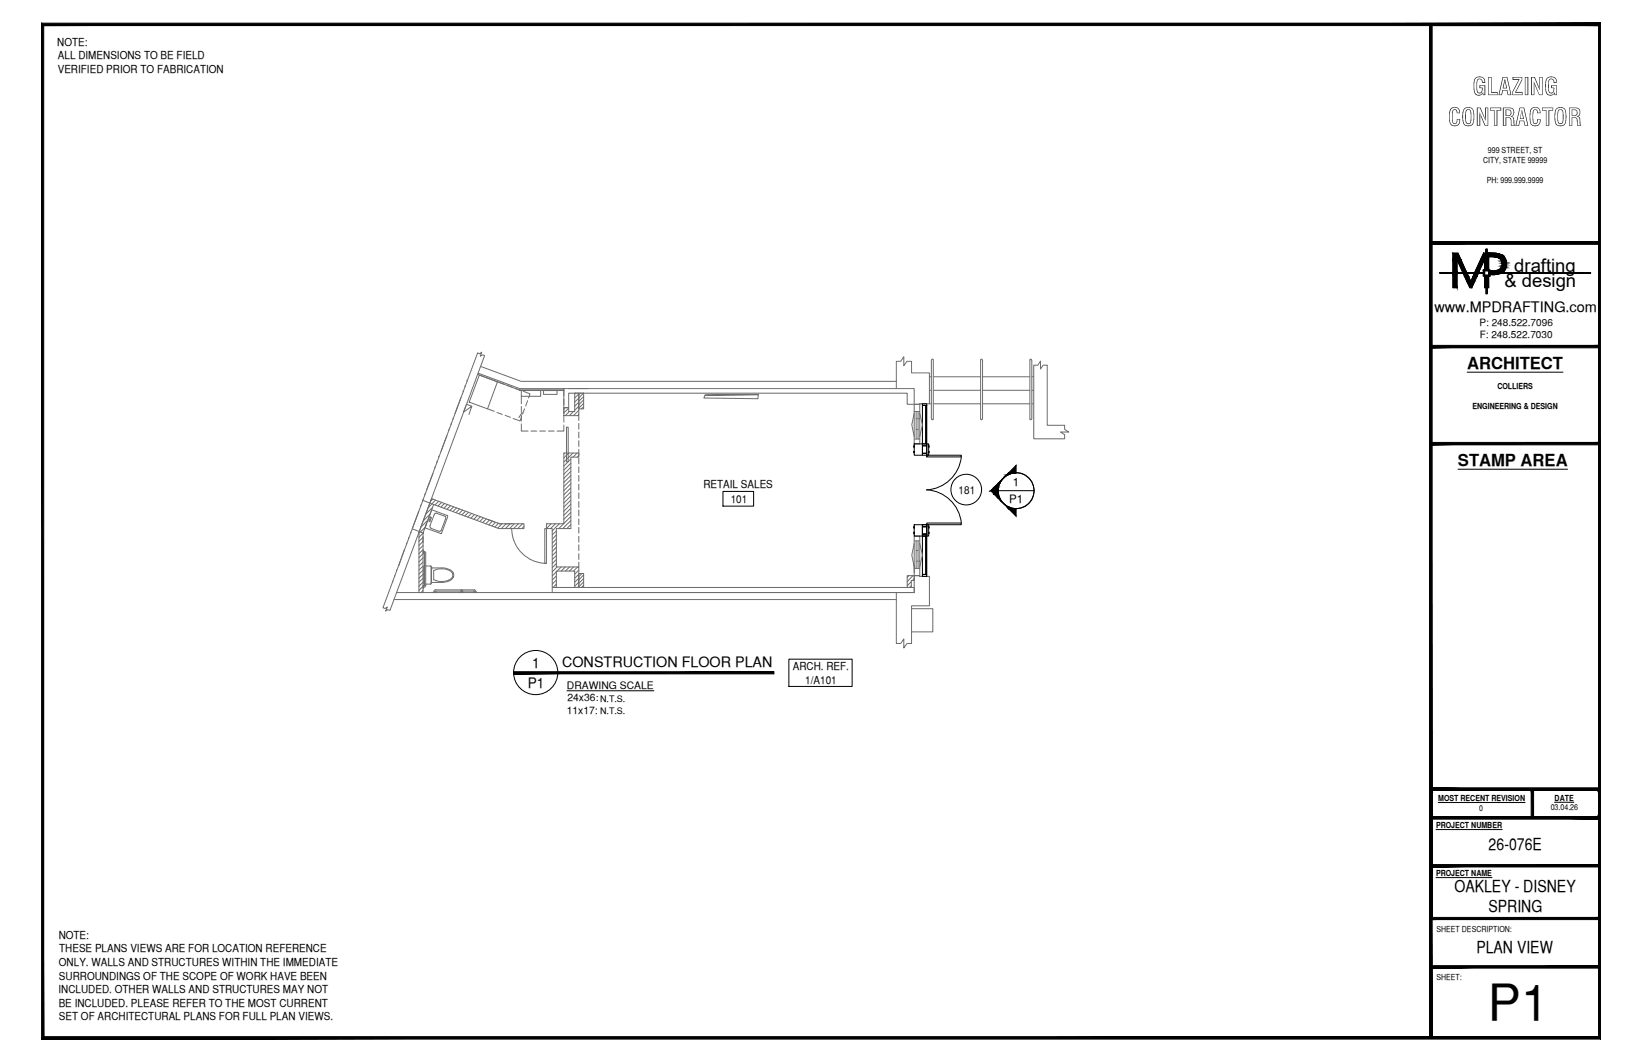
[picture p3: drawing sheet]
<svg xmlns="http://www.w3.org/2000/svg" width="432mm" height="279mm" viewBox="0 0 432 279" stroke-linecap="round" stroke-linejoin="round" font-family="sans-serif">
<!-- layer: LIGHT_2 -->
<g fill="none" stroke="#6c6c6c" stroke-width=".26">
<path d="M125.6 98.5l11 4.1h11.7M125.6 92.8l.5 .3 .6-.5-.4 1.1 .6-.4 .5 .2-24.8 67.1-.6-.2-.6 .4 .5-1.1-.6 .4-.6-.2zM125.7 98.2l11 4h103.7v4.2h-1.8v-3h-89.1v3.9h-1.2v-5.1M126 98.7l4.8 1.8-2.6 7.1-4.8-1.8zM126.4 96.4l10.6 3.9h98.7M244.4 99.1h.5M244.9 94.7v15.5M245 94.7l.2-.2 .2 .2v15.5M245.4 99.1h12.5M258.3 94.7l-.2-.2-.2 .2v15.5M258.4 99.1h12.4M258.4 94.7v15.5"/>
<path d="M271.3 94.7l-.3-.2-.2 .2v15.5M271.3 99.1h.5M271.3 94.7v15.5M271.8 96.1h1.1l.7-1.1v2.1l.7-1h1.1v15.8h4.6v1.1l1.1 .7h-2.2l1.1 .7v1h-8.2zM117.5 114.6l-1.5 4.2M118 113.2h.1M118.6 111.7h.1M119.1 110.3h.1M121.2 104.6l-1.6 4.2M121.8 103.1h.1M122.3 101.7h.1M122.8 100.3h.1"/>
<path d="M124.1 106.9l-2.2 1.6 .8-2.1 1.4 .5-.8 2.1M128.2 107.6l1.8 .6M130.7 108.5l1.4 .5M130.8 100.5l1.8 .6M132.8 109.3l1.4 .5M133.3 101.3l1.4 .6M135.4 102.2l1.5 .5M137.1 102.7v1.6h5.1v-1.6M137.1 111.5v1.9h1.8M137.1 104.3v1.9M137.1 106.9v1.6M137.1 109.2v1.5"/>
<path d="M137.2 109.7l-.4 1-1.9-.6M137.3 108.5l-.8 1.4M137.6 102.9l1.8 .7-.4 1.1M137.9 107.6l-.5 1.4M138.7 105.4l-.5 1.4M139.6 113.4h1.6M141.9 113.4h1.5M142.9 102.7h3.6v1.1h-3.6zM144.2 113.4h1.5M148.3 102.6h-11.7l11.7 .1M148.3 111.8v1.6h-1.8M148.3 119.2h3.9v1.1h-2.1v18.8h-3.8v10.1h5.9v5.4h-1.1v-4.4h-4.8v4.4h-1.1v-15.5h-1.5v-1.3h4.6z"/>
<path d="M148.3 102.6v1.6M148.3 105v1.5M148.3 107.3v1.5M148.3 109.5v1.6M148.5 119.2l-.2 .2M148.6 107.3l-.3 .3M149 112.4h.4v9.1h-.4zM149.5 102.2h5.1M149.5 107.4l-1.2 1.2M149.6 119.2l-1.3 1.3M149.7 108.3l-1 1M150.7 119.2l-2.4 2.3"/>
<path d="M150.8 108.3l-1.1 1M151.1 103.4h1.1v5.9h-3.9v-2h1.2v1h1.6zM151.3 103.4l-.2 .2M151.8 119.2l-1.1 1.1M152.2 107.9l-1.4 1.4M152.2 109l-.3 .3M152.2 103.4h1.3v4.2h-1.3zM152.2 103.6l-1.1 1.1M152.2 105.8l-1.1 1.1M152.2 106.9l-1.1 1M152.2 119.8l-.4 .5M152.2 109.3v1.3"/>
<path d="M152.2 111.4v1.5M152.2 113.7v1.5M152.2 116v1.5M152.2 118.2v1.6M152.5 103.4l-.3 .4M153.4 103.4l-2.3 2.4M153.5 104.3l-1.3 1.3M153.5 105.2l-1.3 1.3M153.5 106.1l-1.3 1.3M153.5 107l-.6 .6M199.4 103.8l-14 .1 14-.1-.1 1.1-14.2-.2 .3-.8M235.7 102.2v-7.1h1.2l.8-1.2v2.3l.8-1.1h1.2v3h4.7v8.1l-4 .2"/>
<path d="M240.4 108.7l-.6 3.1 .6 3.1M240.4 108.3h1.5v8.5h-1.5zM240.4 106.4h1.5v1.9h-1.5zM240.4 115.5h1.5M240.9 108.3v7.2M240.9 113h.5M240.9 110.2h.5M241.4 108.3v7.2M241.8 106.2h1.1M241.9 108.7l.7 3.1-.7 3.1M244.4 106.2h.5M244.4 102.7h.5"/>
<path d="M245 110.2l.2 .2 .2-.2M245.4 106.2h12.5M245.4 102.7h12.5M257.9 110.2l.2 .2 .2-.2M258.4 106.2h12.4M258.4 102.7h12.4M270.8 110.2l.2 .2 .3-.2M271.3 106.2h.5M271.3 102.7h.5M108.4 139.1l2.8 1.1M110.1 134.6l-1.6 4.2M110.6 133.2h.1"/>
<path d="M111.2 131.7h.1M111.2 131.6l2.8 1.1M111.7 130.2h.1M111.9 138.6l-1.7 1.7M112.1 137.9l-.5 1.4M112.5 136.9l-1.8 1.8M113.2 136l.3 .1-.5 1.2-.2-.1zM113.2 135.2l-1.9 1.8M113.3 139l2.1 .8h.4l.3-.4M113.5 131.2l17.9 6.6h6.4v1.3h-6.6l-17.2-6.4-2.7 7.5v15.7h-1.1v-15.9zM113.8 131.3l-.6 .6M113.8 133.5l-1.8 1.8"/>
<path d="M113.9 124.6l-1.7 4.2M114.2 135.4l-1.1 2.8v.5l.3 .3M114.4 123.1h.1M114.6 131.6l-2 2M114.9 121.7h.1M114.9 135h-.4l-.3 .4M114.9 135.1l1.9 .7M115.4 120.3h.1M115.4 131.9l-1 .9M116.1 132.1l-.9 1.1M116.9 135.8l.3 .3v.4l-1.1 2.9M116.9 132.5l-.9 .9"/>
<path d="M117.6 135.6l-4.1-1.5-1.7 4.8 4.2 1.5 1.7-4.4M117.6 135.6l.1 .3M117.7 132.7l-.9 1M118.5 133l-1 1M119.3 133.3l-1 1M120.1 133.6l-1 1M120.8 133.9l-.9 1M121.7 134.2l-1.1 1M122.4 134.5l-.9 .9M123.2 134.7l-1 1.1M124 135.1l-1 .9M124.8 135.4l-1 .9"/>
<path d="M125.5 135.6l-.9 1.1M126.4 136l-1.1 .9M127.1 136.2l-.9 1M127.9 136.5l-1 1M128.3 136.7l1.7 .7M128.7 136.8l-.9 1M129.5 137.1l-1 1M130.3 137.4l-1 1M130.8 137.6l1.2 .2-1.1 1.1M131.1 137.7l-1 1M132.8 137.8h1.9M133.1 137.8l-1.3 1.3"/>
<path d="M134.2 137.8l-1.3 1.3M134.6 139.1l.2 2.1 .5 1.4a8.9 8.9 0 0 0 8.4 5.6M135.3 137.8l-1.3 1.3M136.3 137.8l-1.2 1.3M137.4 137.8l-1.3 1.3M137.8 138.5l-.6 .6M143.3 139.1h.4v9.1h-.4zM143.8 137.8l-.1 .2M144.9 137.8l-1.2 1.3M146 137.8l-1.2 1.3M146.3 139.7l-1.1 1M147.1 137.8l-1.9 1.9"/>
<path d="M148.2 137.8l-1.3 1.3M150.1 137l-2.1 2.1M150.1 138l-1 1.1M150.1 133.7l-1.8 1.9M150.1 135.9l-1.8 1.8M150.1 120.8l-1.8 1.8M150.1 121.9l-1.8 1.8M150.1 122.9l-1.8 1.9M150.1 124l-1.8 1.9M150.1 125.1l-1.8 1.8M150.1 126.2l-1.8 1.8M150.1 127.3l-1.8 1.8"/>
<path d="M150.1 128.3l-1.8 1.9M150.1 129.4l-1.8 1.9M150.1 130.5l-1.8 1.8M150.1 131.6l-1.8 1.8M150.1 132.7l-1.8 1.8M150.1 134.8l-1.8 1.9M152.2 120.5v1.5M152.2 122.8v1.5M152.2 125.1v1.5M152.2 127.4v1.5M152.2 129.7v1.5M152.2 132v1.5"/>
<path d="M152.2 134.2v1.5M152.2 136.5v1.5M152.2 138.7v1.6M103.3 153.1h.1M103.6 157.7h132.1M103.8 151.7h.1M104.3 155.9h136.1v-4.5l4 .2v7.8h-4.7v9.9h-1.2l-.8 1.2v-2.4l-.8 1.2h-1.2v-13.4M104.3 150.2h.1M106.4 144.5l-1.6 4.3M106.9 143.1h.1M107.4 141.7h.1M108 140.3h.1"/>
<path d="M111.3 153.9l.1 .8zM111.3 144.8l.1 .9zM111.3 140.3l-1.1 1.1M111.3 142.4l-1.1 1.1M111.3 143.5l-1.1 1.1M111.3 144.6l-1.1 1.1M111.3 145.7l-1.1 1M111.3 148.9l-1.1 1.1M111.3 153.2l-1.1 1M111.3 141.4l-1.1 1M111.3 146.7l-1.1 1.1M111.3 147.8l-1.1 1.1"/>
<path d="M111.3 150l-1.1 1.1M111.3 151.1l-1.1 1M111.3 152.1l-1.1 1.1M111.3 154.2l-1.1 1.1M111.3 155.3l-.6 .6M111.3 141.2v1.5M111.3 140v.4M111.4 145.4l.2 .1M111.4 145.1h.1M111.4 149.2v4.3M111.5 145l.5 .5M111.5 149.1l.2-.2h1.5l.2 .2"/>
<path d="M111.5 153.4l.2 .2M111.6 149v4.7M111.6 145.5v8.5l-.2 .2M111.7 153.7h1.5M112 145.5v8.5l-.3 .4-.3 .1M113.3 149v4.7M113.4 153.4l-.2 .2M113.5 149.4l3.7 .1 1.2 .4 .7 .7 .2 .4-.1 1-1.1 .8-1.5 .4h-3.1M113.5 149.8v-.6v4.3M113.5 149.5h.1M113.5 149.6h.1M113.9 155.8l.8 .1z"/>
<path d="M114 150.1v2.4M114.1 150.1l.7-.3 1.3-.2 1.6 .3a1.43 1.43 0 0 1 1.4 1.3 1.43 1.43 0 0 1-1.3 1.5l-1.1 .3h-1.3l-1.3-.5M114.2 155.7v.1M114.5 155.7v.1M114.6 155.4l-.2 .2M114.6 155.1l-.5 .5M114.6 155.2h10.1M114.6 155.5h6.7M121 155.8l.9 .1zM121.2 155.3l.2-.2 .1 .2M121.3 155.3v.5M121.6 155.3v.5"/>
<path d="M121.6 155.5h3.1M124.5 155.8l.8 .1zM124.6 155.4l.2 .2M124.6 155.1l.5 .5M124.8 155.7v.1M125.2 155.7v.1M145.2 154.6h95.2v1.3h-95.2zM146.3 150.4l-1.1 1.1M146.3 151.5l-1.1 1.1M146.3 153.7l-.9 .9M146.3 140.7l-1.1 1.2M146.3 141.8l-1.1 1.1"/>
<path d="M146.3 142.9l-1.1 1.1M146.3 144l-1.1 1.1M146.3 145.1l-1.1 1.1M146.3 146.2l-1.1 1M146.3 147.2l-1.1 1.1M146.3 148.3l-1.1 1.1M146.3 152.6l-1.1 1.1M146.5 149.2l-1.3 1.2M147.6 149.2l-1.1 1M148.7 149.2l-1.1 1M149.8 149.2l-1.1 1M150.8 149.2l-1.1 1"/>
<path d="M151.9 149.2l-1.1 1M152.2 150.9h1.3v3.7h-1.3zM152.2 150l-1.1 1.1M152.2 151.1l-1.1 1M152.2 152.1l-1.1 1.1M152.2 153.2l-1.1 1M152.2 154.2l-.3 .4M152.2 141.1v1.5M152.2 143.3v1.5M152.2 145.7v1.5M152.2 147.9v1.3M153 150.9l-.8 .8"/>
<path d="M153.5 151.3l-1.3 1.3M153.5 152.2l-1.3 1.3M153.5 153.1l-1.3 1.3M153.5 154l-.6 .6M238.6 151.4h1.8v1.3h-.8v1.9h-1zM239 151.4l-.4 .6M239.6 153l-1 1.1M239.6 154.1l-.5 .5M240.1 151.4l-1.5 1.6M240.4 142.9l-.6 3.1 .6 3.2M240.4 141h1.5v10.4h-1.5zM240.4 152.2l-.4 .5"/>
<path d="M240.4 149.5h1.5M240.4 142.3h1.5M240.4 148.8v1.9M240.9 142.3v7.2M240.9 144.8h.5M240.9 147.6h.5M241.4 142.3v7.2M241.8 151.6h1.1M241.9 142.9l.7 3.1-.7 3.2M239.7 160.1h5.6v6.1h-5.6"/>
</g>
<!-- layer: HEAVY_2 -->
<g fill="none" stroke="#000" stroke-width=".26">
<path d="M240.3 117.3l.1 .4zM240.3 118.7l.1 .5zM240.3 117.5h.1M240.3 119h.1M240.4 116.8h2.2v3h-2.2zM242.6 106.7h1.1v10.1h-1.1zM242.6 106.2h1.1v.5h-1.1zM242.6 119.3h1.1v.5h-1.1zM242.6 116.8h1.1v.5h-1.1zM242.6 117.3h1.1v2h-1.1zM243.5 106.7l.1 10.1zM243.7 119.8h9.1v.4h-9.1z"/>
<path d="M243.7 116.8h.5v3h-.5zM244.2 117.3l.1 .4zM244.2 118.7l.1 .5zM244.2 117.5h.1M244.2 119h.1M240.3 138.6l.1 .4zM240.3 138.8h.1M240.4 138h2.2v3h-2.2zM242.6 138h1.1v.6h-1.1zM242.6 138.6h1.1v1.9h-1.1zM243.6 128.9a9.7 9.7 0 0 1 9.2 8.6M243.7 137.6h9.1v.4h-9.1z"/>
<path d="M243.7 138h.5v3h-.5zM244.2 138.6l.1 .4zM244.2 138.8h.1M252.8 120.2a9.7 9.7 0 0 1-9.2 8.7M240.3 140l.1 .5zM240.3 140.2h.1M242.6 151.1h1.1v.5h-1.1zM242.6 141h1.1v10.1h-1.1zM242.6 140.5h1.1v.5h-1.1zM243.5 141l.1 10.1zM244.2 140l.1 .5zM244.2 140.2h.1"/>
</g>
<!-- layer: SYMBOLS -->
<g fill="#000" stroke="#000" stroke-width=".26">
<path d="M262.3 130.9h.5l.3 .9zM263.1 126.5l.8-.7zM263.9 132.5l.7 .5zM264.5 125.2l.4-.4h.5zM265.2 133.8h1.1zM265.2 124.4l2-2v2z"/>
<path d="M260.5 129.1h2l-1.1 .9zM261.4 130h1.2l-.1-.9z"/>
<path d="M261.4 128.2h1.2l-2.1 .9zM260.5 129.1h2l.1-.9z"/>
<path d="M261.4 130h1.2l-.3 .9zM262.6 130l-.3 .9h.5z"/>
<path d="M262.3 127.3h.5l-1.4 .9zM261.4 128.2h1.2l.2-.9z"/>
<path d="M262.8 130.9l.5 .9zM263.1 131.8l.8 .7z"/>
<path d="M262.3 127.3l1-.8zM262.3 127.3h.5l.5-.8z"/>
<path d="M264.5 133l.4 .5zM264.6 133l.3 .5h.5z"/>
<path d="M264.9 133.5h.5l-.2 .3zM265.4 133.5l-.2 .3h1.1z"/>
<path d="M265.2 124.5h1.1l-1.4 .3zM264.9 124.8l1.4-.3z"/>
<path d="M265.2 124.4h2zM265.2 124.5l2-.1z"/>
<path d="M264.5 125.2l.9-.4zM264.5 125.2l-.6 .6z"/>
<path d="M265.2 133.9h2zM265.2 133.9l2 1.9v-1.9z"/>
<path d="M135.1 176.7v.6l68.4-.6zM135.1 177.3l68.4-.6v.6z"/>
</g>
<g fill="none" stroke="#000" stroke-width=".26">
<path d="M262.5 129.1h9.5"/>
<circle cx="267.2" cy="129.1" r="4.7"/>
<circle cx="140.9" cy="176.9" r="5.8"/>
</g>
<!-- layer: MEDIUM_2 -->
<path d="M149.1 181.7h22.9" fill="none" stroke="#000" stroke-width=".26"/>
<!-- layer: NOTES -->
<g fill="none" stroke="#000" stroke-width=".26">
<path d="M190.1 129.3h8.1v3.9h-8.1zM207.5 173.4h16.6v7.2h-16.6z"/>
<circle cx="254.1" cy="128.8" r="4"/>
</g>
<!-- layer: 0 -->
<path d="M267.2 124.4l1.3 .1" fill="none" stroke="#fff" stroke-width=".26"/>
<path d="M264.9 133.2l2.3 .7zM264.9 133.2l3.6 .5-1.3 .2zM263.9 132.5l1 .7 3.6 .5zM263.9 132.5l5.7 .7-1.1 .5zM263.1 131.5l.8 1 5.7 .7zM263.1 131.5l7.5 1-1 .7zM262.6 130.4l.5 1.1 7.5 1zM262.6 130.4l8.7 1.1-.7 1zM262.5 129.1l.1 1.3 8.7 1.1zM262.5 129.1l9.3 1.3-.5 1.1zM262.6 127.9l-.1 1.2 9.3 1.3zM262.6 127.9l9.4 1.2-.2 1.3zM263.1 126.7l-.5 1.2 9.4 1.2zM263.1 126.7l8.7 1.2 .2 1.2zM263.9 125.8l-.8 .9 8.7 1.2zM263.9 125.8l7.4 .9 .5 1.2zM263.9 125.8l7.4 .9-6.4-1.7zM264.9 125l5.7 .8 .7 .9zM264.9 125l5.7 .8-4.6-1.3zM266 124.5l3.6 .5 1 .8zM266 124.5l3.6 .5-2.4-.6zM267.2 124.4l1.3 .1 1.1 .5z" fill="#fff" stroke="#fff" stroke-width=".26"/>
<circle cx="267.2" cy="129.1" r="4.7" fill="none" stroke="#000" stroke-width=".26"/>
<!-- layer: TITLE BLOCK -->
<g fill="#000" stroke="#000" stroke-width=".26">
<path d="M393.1 71.3h2.4zM394.3 68h1.6z"/>
<path d="M376.3 6.5v.2h44.1zM376.3 6.5h44.3l-.2 .2z"/>
<path d="M375.9 6.4l.7 266.6v-266.6zM375.9 6.4l.7 266.6h-.7z"/>
<path d="M420.6 6.5l-.2 .2 .2 234.9zM420.4 6.7l.2 234.9h-.2z"/>
<path d="M421 6.1l-.6 .6 .6 266.7zM420.4 6.7l.6 266.7-.6-.7zM10.9 273.4h410.1l-.6-.7zM10.9 273.4l.6-.7h408.9zM10.9 6.1v267.3l.6-.7zM10.9 6.1l.6 .6v266zM10.9 6.1l.6 .6 409.5-.6zM11.5 6.7l409.5-.6-.6 .6z"/>
<path d="M382.1 68.3h1.1zM382.1 68.3h1.1z"/>
<path d="M382.1 68.3l1.1 3.3v-3.3zM382.1 68.3l1.1 3.3h-1.1z"/>
<path d="M382.1 72.1l1.1 3.6v-3.6zM382.1 72.1l1.1 3.6h-1.1z"/>
<path d="M382.1 66.6l2.1 1.7-.8-1.7zM382.1 66.6l2.1 1.7h-2.1z"/>
<path d="M383.2 68.3h1zM383.2 68.3h1z"/>
<path d="M383.2 68.3l2.4 3.3-1.4-3.3zM383.2 68.3l2.4 3.3h-1z"/>
<path d="M384.9 72.1l1.3 .7-.3-.7zM384.9 72.1l1.3 .7h-1z"/>
<path d="M385.2 72.8l1.6 1.2-.6-1.2zM385.2 72.8l1.6 1.2h-1z"/>
<path d="M385.8 74l1.2 1.7 .8-1.7zM385.8 74l1.2 1.7h-.5z"/>
<path d="M387.3 72.8l.5 1.2 .6-1.2zM387.3 72.8l.5 1.2h-1z"/>
<path d="M387.7 72.1l.7 .7 .3-.7zM387.7 72.1l.7 .7h-1.1z"/>
<path d="M389.4 68.3l-.5 3.3 1.5-3.3zM389.4 68.3l-.5 3.3h-1z"/>
<path d="M390.1 71.2l.3 .5v-.5zM390.1 71.2l.3 .5h-.3z"/>
<path d="M378.7 71.7l11.7 .2v-.2zM378.7 71.7l11.7 .2h-11.7z"/>
<path d="M390.1 71.9l.3 .5v-.5zM390.1 71.9l.3 .5h-.3z"/>
<path d="M390.1 66.6l.6 1.7v-1.7zM390.1 66.6l.6 1.7h-1.3z"/>
<path d="M390.4 68.3l.3 2.6v-2.6zM390.4 68.3l.3 2.6h-.3z"/>
<path d="M390.4 72.8l.3 2.9v-2.9zM390.4 72.8l.3 2.9h-.3z"/>
<path d="M390.8 65.5l.3 5.5v-5.5zM390.8 65.5l.3 5.5h-.3z"/>
<path d="M390.8 72.6l.3 4.7v-4.7zM390.8 72.6l.3 4.7h-.3z"/>
<path d="M391.2 67.6l.3 3.3v-3.3zM391.2 67.6l.3 3.3h-.3z"/>
<path d="M391.2 72.8l.3 2.9v-2.9zM391.2 72.8l.3 2.9h-.3z"/>
<path d="M390.1 71l1.7 .2v-.2zM390.1 71l1.7 .2h-1.7z"/>
<path d="M391.5 71.2l.3 .5v-.5zM391.5 71.2l.3 .5h-.3z"/>
<path d="M391.5 71.9l.3 .5v-.5zM391.5 71.9l.3 .5h-.3z"/>
<path d="M390.1 72.4l1.7 .2v-.2zM390.1 72.4l1.7 .2h-1.7z"/>
<path d="M391.2 66.6l2.4 .1zM391.2 66.6l2.4 .1z"/>
<path d="M391.2 66.7l3.1 .2-.7-.2zM391.2 66.7l3.1 .2h-3.1z"/>
<path d="M391.9 72.2h1.7zM391.9 72.2l1.2 .1z"/>
<path d="M391.9 72.1h2.3zM391.9 72.1l1.7 .1z"/>
<path d="M391.2 66.9l3.8 .2-.7-.2zM391.2 66.9l3.8 .2h-3.8z"/>
<path d="M391.2 67.1l4.2 .3-.4-.3zM391.2 67.1l4.2 .3h-4.2z"/>
<path d="M391.2 67.4l4.3 .2-.1-.2zM391.2 67.4l4.3 .2h-4.3z"/>
<path d="M392.9 67.6h2.6zM392.9 67.6h2.6z"/>
<path d="M393.3 67.6l2.3 .1zM393.3 67.6l2.3 .1zM393.6 67.7h2zM393.6 67.7h2z"/>
<path d="M393.4 71.2l2.1 .1zM393.1 71.3h2.4zM393.1 71.3h2.4z"/>
<path d="M391.9 71.3l3.3 .3 .3-.3zM391.9 71.3l3.3 .3h-3.3z"/>
<path d="M393.6 67.7l2.1 .1zM393.6 67.7l2.1 .1z"/>
<path d="M393.8 71.2h1.8zM393.4 71.2h2.1z"/>
<path d="M394 67.8l1.9 .2-.2-.2zM394 67.8l1.9 .2h-1.6zM394.3 68h1.6z"/>
<path d="M394.1 71.1h1.6zM393.8 71.2h1.8z"/>
<path d="M394.2 70.9h1.6zM394.2 70.9l1.5 .2h-1.6z"/>
<path d="M394.4 68l1.5 .2v-.2zM394.4 68l1.5 .2h-1.3z"/>
<path d="M394.4 70.9h1.5zM394.2 70.9h1.6z"/>
<path d="M394.6 68.2l1.4 .1zM394.6 68.2l1.4 .1z"/>
<path d="M394.6 70.7l1.3 .2v-.2zM394.6 70.7l1.3 .2h-1.5z"/>
<path d="M394.7 68.3l1.3 .2zM394.7 68.3l1.3 .2z"/>
<path d="M394.8 68.5l1.2 .2v-.2zM394.8 68.5l1.2 .2h-1.1zM394.9 68.7h1.1zM394.9 68.7h1.1z"/>
<path d="M394.8 70.4l1.2 .1zM394.8 70.4l1.2 .1h-1.3z"/>
<path d="M394.7 70.5h1.3zM394.7 70.5l1.2 .2h-1.3z"/>
<path d="M394.9 68.7l1.2 .3-.1-.3zM394.9 68.7l1.2 .3h-1.1z"/>
<path d="M394.9 70.2l1.1 .2v-.2zM394.9 70.2l1.1 .2h-1.2z"/>
<path d="M395 69l1.1 .2v-.2zM395 69l1.1 .2h-1.1z"/>
<path d="M395 69.2l1.1 .2v-.2zM395 69.2l1.1 .2h-1.1z"/>
<path d="M395 69.4l1.1 .3v-.3zM395 69.4l1.1 .3h-1.1z"/>
<path d="M395 69.7l1.1 .1v-.1zM395 69.7l1.1 .1h-1.1z"/>
<path d="M395 69.8l1 .4 .1-.4zM395 69.8l1 .4h-1.1zM394.9 70.2h1.1zM394.9 70.2h1.1z"/>
<path d="M391.5 71.7l26.8 .2v-.2zM391.5 71.7l26.8 .2h-26.8z"/>
<path d="M376.3 64.2h44.3v-.6zM376.3 63.6h44.3l-44.3 .6z"/>
<path d="M376.3 64.2h44.3v-.6zM376.3 63.6h44.3l-44.3 .6z"/>
<path d="M376.3 64.2h44.3v-.6zM376.3 63.6h44.3l-44.3 .6z"/>
<path d="M376.3 91.5h44.3v-.6zM376.3 90.9h44.3l-44.3 .6z"/>
<path d="M376.3 117h44.3v-.6zM376.3 116.4h44.3l-44.3 .6z"/>
<path d="M376.3 215.1v.4l.3-.7zM376.6 214.8l44 .7h-44.3zM376.6 214.8l44 .7-.2-.7zM420.4 214.8l.2 .3v.4z"/>
<path d="M376.3 215.1v.4l.3-.7zM376.6 214.8l44 .7h-44.3zM376.6 214.8l44 .7-.2-.7zM420.4 214.8l.2 .3v.4z"/>
<path d="M376.6 208l-.3 7.1 .3-.3zM376.3 207.7l.3 .3-.3 7.1z"/>
<path d="M376.6 208l-.3 7.1 .3-.3zM376.3 207.7l.3 .3-.3 7.1z"/>
<path d="M402.7 207.6l.6 7.5v-7.5zM402.7 207.6l.6 7.5h-.6z"/>
<path d="M420.4 208v6.8l.2-7.1zM420.6 207.7v7.4l-.2-.3z"/>
<path d="M420.4 208v6.8l.2-7.1zM420.6 207.7v7.4l-.2-.3z"/>
<path d="M420.6 207.3l-.2 .7 .2-.3zM376.3 207.3h44.3l-.2 .7zM376.3 207.3l.3 .7h43.8zM376.3 207.3l.3 .7-.3-.3z"/>
<path d="M420.6 207.3l-.2 .7 .2-.3zM376.3 207.3h44.3l-.2 .7zM376.3 207.3l.3 .7h43.8zM376.3 207.3l.3 .7-.3-.3z"/>
<path d="M376.3 215.3h44.3v-.3zM376.3 215h44.3l-44.3 .3z"/>
<path d="M376.3 228.1h44.3v-.6zM376.3 227.5h44.3l-44.3 .6z"/>
<path d="M376.2 254.1v.6l44.5-.6zM376.2 254.7l44.5-.6v.6z"/>
<path d="M376.2 241.4v.5l44.5-.5zM376.2 241.9l44.5-.5v.5z"/>
<path d="M376.3 6.5v235.1h.3zM376.3 6.5h.3v235.1z"/>
</g>
<g fill="none" stroke="#000" stroke-width=".26">
<path d="M378.7 71.7h11.4v-.7h.7v-5.5h.3v5.5h.7v.7h26.5v.2h-26.5v.7h-.7v4.7h-.3v-4.7h-.7v-.7h-11.4zM382.1 72.1h1.1v3.6h-1.1zM382.1 66.6h1.3l2.2 5h-1l-1.4-3.3v3.3h-1.1zM384.9 72.1h1l.9 1.9 .9-1.9h1l-1.7 3.6h-.5zM390.1 66.6h.6v4.3h-.3v-2.6l-1.5 3.3h-1zM390.4 71.2h1.1v1.2h-1.1zM390.4 72.8h.3v2.9h-.3zM391.2 72.8h.3v2.9h-.3zM392.8 67.6l1.5 .4M393.1 71.3h-1.2v.3h3.3M394.2 72.1h-2.3v.2h1.2M394.2 72l-1.1 .2"/>
<path d="M394.3 70.8l-1.3 .4M394.3 68l.6 .9M394.9 69.9l-.6 .9M395 68.9v.5M395 67.1a2.73 2.73 0 0 1 1.1 2.3M395 69.4v.5M395 67.1l-1.2-.4-2.6-.1v4.3h.3v-3.3h1.4M396 70.1l-.3 .8-.5 .7M396.1 69.4v.7M385.8 97.9h25.2M383.4 123.4h28.8M377.6 218.2h17.4"/>
<path d="M378.2 211.1h22.9M408.8 211.1h5.1M377.6 230.9h14.8"/>
</g>
<text font-size="13.1" x="391.3" y="268.5">P1</text>
<g font-size="6.3">
<text x="387.2" y="25">GLAZING</text>
<text x="380.8" y="33.1">CONTRACTOR</text>
</g>
<g font-size="4.9">
<text x="398.2" y="71.5">drafting</text>
<text x="395.6" y="75.5">&amp; design</text>
</g>
<g font-size="4.4">
<text x="385.8" y="97">ARCHITECT</text>
<text x="383.4" y="122.5">STAMP AREA</text>
<text x="391.5" y="223.7">26-076E</text>
<text x="382.5" y="234.6">OAKLEY - DISNEY</text>
<text x="391.4" y="240">SPRING</text>
<text x="388.2" y="250.8">PLAN VIEW</text>
</g>
<g font-size="3.8">
<text x="377.2" y="82">www.MPDRAFTING.com</text>
<text x="140" y="175.6">1</text>
<text x="147.8" y="175.4">CONSTRUCTION FLOOR PLAN</text>
<text x="138.8" y="180.9">P1</text>
</g>
<g font-size="3">
<text x="266.4" y="127.8">1</text>
<text x="265.4" y="132.4">P1</text>
</g>
<g font-size="2.9">
<text x="15" y="12.1">NOTE:</text>
<text x="15.2" y="15.6">ALL DIMENSIONS TO BE FIELD</text>
<text x="15.2" y="19.2">VERIFIED PRIOR TO FABRICATION</text>
<text x="185" y="128.4">RETAIL SALES</text>
<text x="252.1" y="129.9">181</text>
<text x="192.2" y="132.3">101</text>
<text x="208.5" y="176.3">ARCH. REF.</text>
<text x="211.8" y="179.8">1/A101</text>
<text x="15.4" y="247">NOTE:</text>
<text x="15.6" y="250.6">THESE PLANS VIEWS ARE FOR LOCATION REFERENCE</text>
<text x="15.5" y="254.2">ONLY. WALLS AND STRUCTURES WITHIN THE IMMEDIATE</text>
<text x="15.5" y="257.7">SURROUNDINGS OF THE SCOPE OF WORK HAVE BEEN</text>
<text x="15.4" y="261.3">INCLUDED. OTHER WALLS AND STRUCTURES MAY NOT</text>
<text x="15.4" y="264.9">BE INCLUDED. PLEASE REFER TO THE MOST CURRENT</text>
<text x="15.5" y="268.4">SET OF ARCHITECTURAL PLANS FOR FULL PLAN VIEWS.</text>
</g>
<g font-size="2.7">
<text x="149.1" y="181.2">DRAWING SCALE</text>
<text x="149.2" y="184.5">24x36:</text>
<text x="149" y="187.8">11x17:</text>
</g>
<g font-size="2.6">
<text x="389.1" y="85.8">P: 248.522.7096</text>
<text x="389.1" y="89">F: 248.522.7030</text>
</g>
<g font-size="2.4">
<text x="157.8" y="184.6">N.T.S.</text>
<text x="157.8" y="187.8">N.T.S.</text>
</g>
<g font-size="2.2">
<text x="391.3" y="40.2">999 STREET, ST</text>
<text x="390" y="42.9">CITY, STATE 99999</text>
<text x="391" y="48.2">PH: 999.999.9999</text>
<text x="387.2" y="107.6">ENGINEERING &amp; DESIGN</text>
<text x="393.8" y="102.3">COLLIERS</text>
<text x="378.2" y="210.6">MOST RECENT REVISION</text>
<text x="389" y="213.3">0</text>
<text x="407.8" y="213.2">03.04.26</text>
<text x="408.8" y="210.6">DATE</text>
<text x="377.6" y="217.8">PROJECT NUMBER</text>
<text x="377.6" y="230.4">PROJECT NAME</text>
<text x="377.8" y="245.2">SHEET DESCRIPTION:</text>
<text x="377.8" y="257.9">SHEET:</text>
</g>
</svg>
